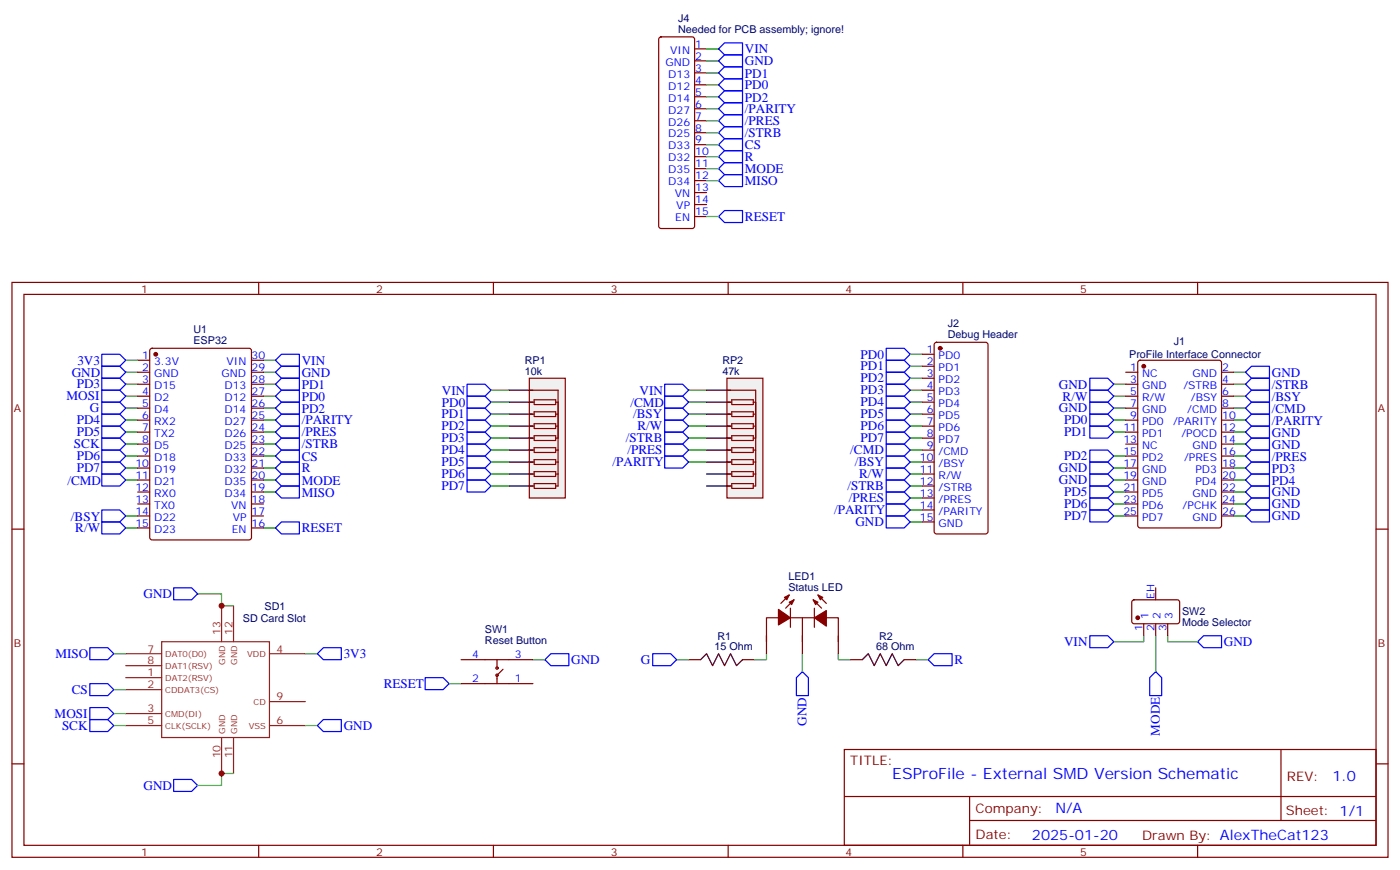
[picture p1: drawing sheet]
<svg xmlns="http://www.w3.org/2000/svg" width="412mm" height="256mm" viewBox="0 0 412 256" stroke-linecap="round" stroke-linejoin="round" font-family="sans-serif">
<g fill="none" stroke="#870000" stroke-width=".35">
<path d="M3.5 83.2h405.4v169.3h-405.4zM7.1 86.7h398.2v162.3h-398.2zM76.2 83.2v3.5M145.3 83.2v3.5M214.5 83.2v3.5M283.6 83.2v3.5M352.8 83.2v3.5M271.6 104.4h3.6M271.6 107.9h3.6M271.6 111.4h3.6M271.6 114.9h3.6M271.6 118.5h3.6"/>
<path d="M275.4 101l.5-.2h14.4l.7 .5v55.3l-.4 .6-14.7 .1-.7-.5v-55.3zM331.6 109.6h3.5M331.6 113.2h3.5M331.6 116.7h3.5M335.4 106.3l.4-.2h23.3l.7 .4v48.3l-.4 .6-23.6 .1-.6-.5-.1-48.2zM359.8 109.6h3.6M359.8 113.2h3.6M359.8 116.7h3.6M271.6 122h3.6M271.6 125.5h3.6M271.6 129h3.6M271.6 132.6h3.6"/>
<path d="M271.6 136.1h3.6M271.6 139.6h3.6M331.6 120.2h3.5M331.6 123.8h3.5M331.6 137.9h3.5M331.6 127.3h3.5M331.6 134.3h3.5M331.6 130.8h3.5M359.8 120.2h3.6M359.8 123.8h3.6M359.8 137.9h3.6M359.8 127.3h3.6"/>
<path d="M359.8 134.3h3.6M359.8 130.8h3.6M3.5 155.9h3.6M271.6 143.2h3.6M271.6 146.7h3.6M271.6 150.2h3.6M271.6 153.7h3.6M331.6 152h3.5M331.6 148.4h3.5M331.6 144.9h3.5M331.6 141.4h3.5M359.8 152h3.6"/>
<path d="M359.8 148.4h3.6M359.8 144.9h3.6M359.8 141.4h3.6M405.3 155.9h3.6M202.8 194.3h3.6M218.7 194.3h3.5M250.5 194.3h3.5M266.3 194.3h3.6M3.5 225h3.6M248.7 220.8h156.6v28.2h-156.6zM248.7 234.6h156.5M285.6 234.6v14.1"/>
<path d="M377.3 220.8v20.9M405.3 225h3.6M76.2 249v3.5M145.3 249v3.5M214.5 249v3.5M283.6 249v3.5M285.6 241.7h119.6M352.8 249v3.5"/>
</g>
<g fill="none" stroke="#00f" stroke-width=".35">
<path d="M30 107.9h5.3l1.7 1.7-1.7 1.8h-5.3zM30 114.9h5.3l1.7 1.8-1.7 1.8h-5.3zM30 111.4h5.3l1.7 1.8-1.7 1.7h-5.3zM30 118.5h5.3l1.7 1.7-1.7 1.8h-5.3zM81.1 106.1l1.8-1.7h5.3v3.5h-5.3zM81.1 113.2l1.8-1.8h5.3v3.5h-5.3zM81.1 116.7l1.8-1.8h5.3v3.6h-5.3zM82.9 107.9h5.3v3.5h-5.3l-1.8-1.8zM137.6 113.2h5.3l1.7 1.7-1.7 1.8h-5.3zM137.6 116.7h5.3l1.7 1.8-1.7 1.7h-5.3zM195.8 113.2h5.3l1.7 1.7-1.7 1.8h-5.3zM195.8 116.7h5.3l1.7 1.8-1.7 1.7h-5.3z"/>
<path d="M261.1 102.6h5.2l1.8 1.8-1.8 1.7h-5.2zM261.1 106.1h5.2l1.8 1.8-1.8 1.7h-5.2zM261.1 109.6h5.2l1.8 1.8-1.8 1.8h-5.2zM261.1 113.2h5.2l1.8 1.7-1.8 1.8h-5.2zM261.1 116.7h5.2l1.8 1.8-1.8 1.7h-5.2zM321 111.4h5.3l1.8 1.8-1.8 1.7h-5.3zM321 114.9h5.3l1.8 1.8-1.8 1.8h-5.3zM321 118.5h5.3l1.8 1.7-1.8 1.8h-5.3zM366.9 113.2l1.8-1.8h5.2v3.5h-5.2zM366.9 116.7l1.8-1.8h5.2v3.6h-5.2zM366.9 109.6l1.8-1.7h5.2v3.5h-5.2zM30 129h5.3l1.7 1.8-1.7 1.8h-5.3z"/>
<path d="M30 139.6h5.3l1.7 1.8-1.7 1.8h-5.3zM30 136.1h5.3l1.7 1.8-1.7 1.7h-5.3zM30 132.6h5.3l1.7 1.7-1.7 1.8h-5.3zM30 125.5h5.3l1.7 1.8-1.7 1.7h-5.3zM30 122h5.3l1.7 1.8-1.7 1.7h-5.3zM81.1 134.3l1.8-1.7h5.3v3.5h-5.3zM81.1 127.3l1.8-1.8h5.3v3.5h-5.3zM81.1 123.8l1.8-1.8h5.3v3.5h-5.3zM81.1 120.2l1.8-1.7h5.3v3.5h-5.3zM81.1 137.9l1.8-1.8h5.3v3.5h-5.3zM82.9 129h5.3v3.6h-5.3l-1.8-1.8zM137.6 120.2h5.3l1.7 1.8-1.7 1.8h-5.3z"/>
<path d="M137.6 123.8h5.3l1.7 1.7-1.7 1.8h-5.3zM137.6 127.3h5.3l1.7 1.7-1.7 1.8h-5.3zM137.6 130.8h5.3l1.7 1.8-1.7 1.7h-5.3zM137.6 134.3h5.3l1.7 1.8-1.7 1.8h-5.3zM137.6 137.9h5.3l1.7 1.7-1.7 1.8h-5.3zM195.8 120.2h5.3l1.7 1.8-1.7 1.8h-5.3zM195.8 123.8h5.3l1.7 1.7-1.7 1.8h-5.3zM195.8 127.3h5.3l1.7 1.7-1.7 1.8h-5.3zM195.8 130.8h5.3l1.7 1.8-1.7 1.7h-5.3zM195.8 134.3h5.3l1.7 1.8-1.7 1.8h-5.3zM261.1 120.2h5.2l1.8 1.8-1.8 1.8h-5.2zM261.1 123.8h5.2l1.8 1.7-1.8 1.8h-5.2z"/>
<path d="M261.1 127.3h5.2l1.8 1.7-1.8 1.8h-5.2zM261.1 130.8h5.2l1.8 1.8-1.8 1.7h-5.2zM261.1 134.3h5.2l1.8 1.8-1.8 1.8h-5.2zM261.1 137.9h5.2l1.8 1.7-1.8 1.8h-5.2zM321 132.6h5.3l1.8 1.7-1.8 1.8h-5.3zM321 125.5h5.3l1.8 1.8-1.8 1.7h-5.3zM321 122h5.3l1.8 1.8-1.8 1.7h-5.3zM321 136.1h5.3l1.8 1.8-1.8 1.7h-5.3zM321 139.6h5.3l1.8 1.8-1.8 1.8h-5.3zM366.9 123.8l1.8-1.8h5.2v3.5h-5.2zM366.9 134.3l1.8-1.7h5.2v3.5h-5.2zM366.9 120.2l1.8-1.7h5.2v3.5h-5.2z"/>
<path d="M366.9 137.9l1.8-1.8h5.2v3.5h-5.2zM366.9 130.8l1.8-1.8h5.2v3.6h-5.2zM366.9 127.3l1.8-1.8h5.2v3.5h-5.2zM30 150.2h5.3l1.7 1.8-1.7 1.7h-5.3zM30 153.7h5.3l1.7 1.8-1.7 1.8h-5.3zM81.1 144.9l1.8-1.7h5.3v3.5h-5.3zM82.9 153.7h5.3v3.6h-5.3l-1.8-1.8zM137.6 141.4h5.3l1.7 1.8-1.7 1.7h-5.3zM261.1 141.4h5.2l1.8 1.8-1.8 1.7h-5.2zM261.1 144.9h5.2l1.8 1.8-1.8 1.7h-5.2zM261.1 148.4h5.2l1.8 1.8-1.8 1.8h-5.2zM261.1 152h5.2l1.8 1.7-1.8 1.8h-5.2z"/>
<path d="M321 150.2h5.3l1.8 1.8-1.8 1.7h-5.3zM321 146.7h5.3l1.8 1.7-1.8 1.8h-5.3zM321 143.2h5.3l1.8 1.7-1.8 1.8h-5.3zM366.9 141.4l1.8-1.8h5.2v3.6h-5.2zM366.9 152l1.8-1.8h5.2v3.5h-5.2zM366.9 144.9l1.8-1.7h5.2v3.5h-5.2zM366.9 148.4l1.8-1.7h5.2v3.5h-5.2zM125.2 199.6h5.3l1.8 1.8-1.8 1.7h-5.3zM160.5 194.3l1.8-1.8h5.3v3.6h-5.3zM192.3 192.5h5.3l1.7 1.8-1.7 1.8h-5.3zM236.4 197.8l1.7 1.8v5.3h-3.5v-5.3zM275.2 192.5h5.3v3.6h-5.3l-1.8-1.8z"/>
</g>
<g fill="none" stroke="#008700" stroke-width=".35">
<path d="M37 109.6h3.6M37 116.7h3.6M37 113.2h3.6M77.6 109.6h3.5M77.6 116.7h3.5M77.6 113.2h3.5M77.6 106.1h3.5M144.6 118.5h5.3M144.6 114.9h5.3M202.8 118.5h5.3M202.8 114.9h5.3M268.1 118.5h3.5"/>
<path d="M268.1 114.9h3.5M268.1 111.4h3.5M268.1 107.9h3.5M268.1 104.4h3.5M328.1 116.7h3.5M328.1 113.2h3.5M363.4 109.6h3.5M363.4 116.7h3.5M363.4 113.2h3.5M37 127.3h3.6M37 130.8h3.6M37 137.9h3.6"/>
<path d="M37 120.2h3.6M37 134.3h3.6M37 123.8h3.6M77.6 127.3h3.5M77.6 130.8h3.5M77.6 137.9h3.5M77.6 120.2h3.5M77.6 134.3h3.5M77.6 123.8h3.5M144.6 139.6h5.3M144.6 136.1h5.3M144.6 132.6h5.3"/>
<path d="M144.6 129h5.3M144.6 125.5h5.3M144.6 122h5.3M202.8 136.1h5.3M202.8 132.6h5.3M202.8 129h5.3M202.8 125.5h5.3M202.8 122h5.3M268.1 139.6h3.5M268.1 136.1h3.5M268.1 132.6h3.5M268.1 129h3.5"/>
<path d="M268.1 125.5h3.5M268.1 122h3.5M328.1 127.3h3.5M328.1 137.9h3.5M328.1 120.2h3.5M328.1 134.3h3.5M328.1 123.8h3.5M363.4 127.3h3.5M363.4 130.8h3.5M363.4 137.9h3.5M363.4 120.2h3.5M363.4 134.3h3.5"/>
<path d="M363.4 123.8h3.5M37 152h3.6M37 141.4h3.6M37 155.5h3.6M77.6 144.9h3.5M77.6 155.5h3.5M144.6 143.2h5.3M268.1 153.7h3.5M268.1 150.2h3.5M268.1 146.7h3.5M268.1 143.2h3.5M328.1 148.4h3.5"/>
<path d="M328.1 144.9h3.5M328.1 152h3.5M328.1 141.4h3.5M363.4 148.4h3.5M363.4 144.9h3.5M363.4 152h3.5M363.4 141.4h3.5M199.3 194.3h3.5M225.8 192.5v1.8h-3.6M236.4 192.5v5.3M246.9 192.5v1.8h3.6M269.9 194.3h3.5"/>
</g>
<g fill="#870000" stroke="#870000" stroke-width=".35">
<circle cx="336.9" cy="107.9" r=".53"/>
<circle cx="276.9" cy="102.6" r=".53"/>
</g>
<path d="M206.4 194.3l1.7-1.8 1.8 3.6 1.8-3.6 1.7 3.6 1.8-3.6 1.8 3.6 1.7-1.8M254 194.3l1.8-1.8 1.7 3.6 1.8-3.6 1.8 3.6 1.7-3.6 1.8 3.6 1.7-1.8" fill="none" stroke="#000" stroke-width=".35"/>
<path d="M155.9 111.4h10.6v35.3h-10.6z" fill="#f0f0f0" stroke="#870000" stroke-width=".35"/>
<path d="M149.9 114.9h7.1M149.9 118.5h7.1M149.9 122h7.1M149.9 125.5h7.1M149.9 129h7.1M149.9 132.6h7.1M149.9 136.1h7.1M149.9 139.6h7.1M149.9 143.2h7.1" fill="none" stroke="#000" stroke-width=".35"/>
<g fill="none" stroke="#870000" stroke-width=".35">
<path d="M155.9 118.5h1.4M155.9 114.9h8.5v28.3h-.7M157.3 117.8h6.4v1.4h-6.4zM163.7 118.5h.7M155.9 122h1.4M155.9 125.5h1.4M155.9 129h1.4M155.9 132.6h1.4M155.9 136.1h1.4M155.9 139.6h1.4M157.3 121.3h6.4v1.4h-6.4zM157.3 124.8h6.4v1.4h-6.4z"/>
<path d="M157.3 128.3h6.4v1.5h-6.4zM157.3 131.9h6.4v1.4h-6.4zM157.3 135.4h6.4v1.4h-6.4zM157.3 138.9h6.4v1.4h-6.4zM163.7 122h.7M163.7 125.5h.7M163.7 129h.7M163.7 132.6h.7M163.7 136.1h.7M163.7 139.6h.7M155.9 143.2h1.4M157.3 142.5h6.4v1.4h-6.4z"/>
</g>
<path d="M214.1 111.4h10.6v35.3h-10.6z" fill="#f0f0f0" stroke="#870000" stroke-width=".35"/>
<path d="M208.1 114.9h7.1M208.1 118.5h7.1M208.1 122h7.1M208.1 125.5h7.1M208.1 129h7.1M208.1 132.6h7.1M208.1 136.1h7.1M208.1 139.6h7.1M208.1 143.2h7.1" fill="none" stroke="#000" stroke-width=".35"/>
<g fill="none" stroke="#870000" stroke-width=".35">
<path d="M194.3 11.1l.4-.2h9.2l.5 .2 .2 .5v55l-.2 .5-.5 .2h-9.2l-.5-.2-.2-.5v-55zM204.6 14.4h3.5M204.6 17.9h3.5M204.6 21.4h3.5M204.6 25h3.5M204.6 28.5h3.5M204.6 32h3.5M204.6 35.6h3.5M204.6 39.1h3.5M204.6 42.6h3.5M204.6 46.1h3.5M204.6 49.7h3.5"/>
<path d="M204.6 53.2h3.5M204.6 56.7h3.5M204.6 60.3h3.5M204.6 63.8h3.5M40.6 106.1h3.5M40.6 109.6h3.5M40.6 113.2h3.5M40.6 116.7h3.5M44.3 102.8l.5-.2h28.6l.6 .4 .1 55.3-.5 .7h-28.8l-.6-.4-.1-55.3zM74.1 106.1h3.5M74.1 109.6h3.5M74.1 113.2h3.5"/>
<path d="M74.1 116.7h3.5M214.1 118.5h1.4M214.1 114.9h8.5v28.3h-.7M215.5 117.8h6.4v1.4h-6.4zM221.9 118.5h.7M40.6 120.2h3.5M40.6 123.8h3.5M40.6 127.3h3.5M40.6 130.8h3.5M40.6 134.3h3.5M40.6 137.9h3.5M74.1 120.2h3.5"/>
<path d="M74.1 123.8h3.5M74.1 127.3h3.5M74.1 130.8h3.5M74.1 134.3h3.5M74.1 137.9h3.5M214.1 122h1.4M214.1 125.5h1.4M214.1 129h1.4M214.1 132.6h1.4M214.1 136.1h1.4M214.1 139.6h1.4M215.5 121.3h6.4v1.4h-6.4z"/>
<path d="M215.5 124.8h6.4v1.4h-6.4zM215.5 128.3h6.4v1.5h-6.4zM215.5 131.9h6.4v1.4h-6.4zM215.5 135.4h6.4v1.4h-6.4zM215.5 138.9h6.4v1.4h-6.4zM221.9 122h.7M221.9 125.5h.7M221.9 129h.7M221.9 132.6h.7M221.9 136.1h.7M221.9 139.6h.7M40.6 141.4h3.5"/>
<path d="M40.6 144.9h3.5M40.6 148.4h3.5M40.6 152h3.5M40.6 155.5h3.5M74.1 141.4h3.5M74.1 144.9h3.5M74.1 148.4h3.5M74.1 152h3.5M74.1 155.5h3.5M214.1 143.2h1.4M215.5 142.5h6.4v1.4h-6.4zM232.5 175.3l-2.5 2.4"/>
<path d="M232.8 179.1v5.7M233.9 176.7l-2.5 2.4M239.5 176.7l2.5 2.4M239.9 179.1v5.7M240.9 175.3l2.5 2.4M333.6 176.9l.5-.2h13l.4 .7-.1 5.9-.6 .4h-13l-.4-.7v-5.6zM340.4 173.1v3.6M135.8 194.3h21.2M146.4 194.3v2.5M148.2 197.1l-1.8 1.8v2.5M225.8 187.3v5.2M229.3 182h-3.5v7"/>
<path d="M232.8 182h7.1M236.4 182v10.5M243.4 182h3.5v7M246.9 187.3v5.2M336.9 183.7v3.6M340.4 183.7v3.6M344 183.7v3.6M135.8 201.4h21.2"/>
<circle cx="146.4" cy="198.9" r=".35"/>
<circle cx="146.4" cy="196.8" r=".35"/>
</g>
<g fill="none" stroke="#008700" stroke-width=".35">
<path d="M208.1 17.9h3.6M208.1 14.4h3.6M208.1 25h3.6M208.1 21.4h3.6M208.1 28.5h3.6M208.1 32h3.6M208.1 35.6h3.6M208.1 39.1h3.6M208.1 49.7h3.6M208.1 46.1h3.6M208.1 42.6h3.6M208.1 53.2h3.6"/>
<path d="M208.1 63.8h3.6M37 106.1h3.6M77.6 141.4h3.5M58.2 174.9h7.1v3.5h3.5M33.5 192.5h3.5M90 192.5h3.5M157 194.3h3.5M336.9 187.3v1.7h-8.8M340.4 187.3v10.5M344 187.3v1.7h8.8M33.5 213.7h3.5M33.5 203.1h3.5"/>
<path d="M33.5 210.2h3.5M90 213.7h3.5M132.3 201.4h3.5M68.8 227.8h-3.5v3.6h-7.1"/>
</g>
<g fill="#870000" stroke="#870000" stroke-width=".35">
<path d="M240.9 175.3l1.5 .7-.7 .7z"/>
<path d="M239.5 176.7l1.4 .7-.7 .7z"/>
<path d="M239.9 182l3.5-2.2v4.6z"/>
<path d="M232.5 177.4l1.4-.7-.7 1.4z"/>
<path d="M231.1 176l1.4-.7-.7 1.4z"/>
<path d="M229.3 179.5l3.5 2.5-3.5 2.1z"/>
<circle cx="335.1" cy="182" r=".53"/>
<circle cx="45.9" cy="104.4" r=".53"/>
</g>
<g fill="none" stroke="#00f" stroke-width=".35">
<path d="M211.7 17.9l1.7-1.7h5.3v3.5h-5.3zM211.7 14.4l1.7-1.8h5.3v3.6h-5.3zM211.7 25l1.7-1.8h5.3v3.5h-5.3zM211.7 21.4l1.7-1.7h5.3v3.5h-5.3zM211.7 28.5l1.7-1.8h5.3v3.6h-5.3zM211.7 32l1.7-1.7h5.3v3.5h-5.3zM211.7 35.6l1.7-1.8h5.3v3.5h-5.3zM211.7 39.1l1.7-1.8h5.3v3.6h-5.3zM211.7 46.1l1.7-1.7h5.3v3.5h-5.3zM211.7 42.6l1.7-1.7h5.3v3.5h-5.3zM211.7 53.2l1.7-1.8h5.3v3.6h-5.3zM213.4 47.9h5.3v3.5h-5.3l-1.7-1.7z"/>
<path d="M211.7 63.8l1.7-1.8h5.3v3.5h-5.3zM30 104.4h5.3l1.7 1.7-1.7 1.8h-5.3zM81.1 141.4l1.8-1.8h5.3v3.6h-5.3zM51.2 173.1h5.2l1.8 1.8-1.8 1.8h-5.2zM26.5 190.8h5.2l1.8 1.7-1.8 1.8h-5.2zM93.5 192.5l1.7-1.7h5.3v3.5h-5.3zM321 187.3h5.3l1.8 1.7-1.8 1.8h-5.3zM340.4 197.8l1.8 1.8v5.3h-3.5v-5.3zM352.8 189l1.7-1.7h5.3v3.5h-5.3zM26.5 201.4h5.2l1.8 1.7-1.8 1.8h-5.2zM26.5 208.4h5.2l1.8 1.8-1.8 1.7h-5.2zM26.5 211.9h5.2l1.8 1.8-1.8 1.8h-5.2z"/>
<path d="M93.5 213.7l1.7-1.8h5.3v3.6h-5.3zM51.2 229.6h5.2l1.8 1.8-1.8 1.7h-5.2z"/>
</g>
<g fill="none" stroke="#8c2424" stroke-width=".35">
<path d="M65.3 178.4v10.6M68.8 178.4v10.6M37 199.6h10.6M37 192.5h10.6M37 196.1h10.6M47.6 189h31.8v28.2h-31.8zM79.4 192.5h10.6M37 203.1h10.6M37 210.2h10.6M37 213.7h10.6M65.3 217.2v10.6M68.8 217.2v10.6"/>
<path d="M79.4 213.7h10.6M79.4 206.7h10.6"/>
</g>
<g fill="#c00">
<circle cx="65.3" cy="178.4" r=".88"/>
<circle cx="65.3" cy="227.8" r=".88"/>
</g>
<text font-size="4.6" fill="#00f" x="262.8" y="229.6">ESProFile - External SMD Version Schematic</text>
<g font-size="4.2" fill="#00f">
<text x="392.5" y="230">1.0</text>
<text x="310.9" y="239.6">N/A</text>
<text x="304" y="247.4">2025-01-20</text>
</g>
<g font-size="3.9" fill="#00f">
<text x="219.4" y="15.7">VIN</text>
<text x="219.4" y="22.8">PD1</text>
<text x="219.4" y="19.2">GND</text>
<text x="219.4" y="26.3">PD0</text>
<text x="219.4" y="29.9">PD2</text>
<text x="219.4" y="33.3">/PARITY</text>
<text x="219.4" y="36.8">/PRES</text>
<text x="219.4" y="40.3">/STRB</text>
<text x="219.4" y="47.4">R</text>
<text x="219.4" y="44">CS</text>
<text x="219.4" y="51">MODE</text>
<text x="219.4" y="54.5">MISO</text>
<text x="219.4" y="65">RESET</text>
<text x="22.8" y="107.4">3V3</text>
<text x="88.9" y="107.4">VIN</text>
<text x="253.5" y="105.6">PD0</text>
<text x="21.1" y="110.9">GND</text>
<text x="88.9" y="111">GND</text>
<text x="253.5" y="109">PD1</text>
<text x="253.5" y="112.6">PD2</text>
<text x="374.6" y="111">GND</text>
<text x="19.6" y="118">MOSI</text>
<text x="22.6" y="114.4">PD3</text>
<text x="88.9" y="114.6">PD1</text>
<text x="88.9" y="118">PD0</text>
<text x="130.2" y="119.8">PD0</text>
<text x="130.2" y="116.2">VIN</text>
<text x="185.7" y="119.8">/CMD</text>
<text x="188.4" y="116.2">VIN</text>
<text x="253.5" y="116.1">PD3</text>
<text x="253.5" y="119.6">PD4</text>
<text x="311.9" y="114.4">GND</text>
<text x="313" y="118">R/W</text>
<text x="374.6" y="114.5">/STRB</text>
<text x="374.6" y="118">/BSY</text>
<text x="22.6" y="125">PD4</text>
<text x="26.5" y="121.5">G</text>
<text x="88.9" y="121.6">PD2</text>
<text x="88.9" y="125">/PARITY</text>
<text x="130" y="123.3">PD1</text>
<text x="186.5" y="123.3">/BSY</text>
<text x="253.5" y="123.2">PD5</text>
<text x="311.9" y="121.5">GND</text>
<text x="313.5" y="125">PD0</text>
<text x="374.6" y="125.1">/PARITY</text>
<text x="374.6" y="121.5">/CMD</text>
<text x="22.6" y="128.5">PD5</text>
<text x="88.9" y="128.5">/PRES</text>
<text x="130" y="126.8">PD2</text>
<text x="130" y="130.3">PD3</text>
<text x="184.4" y="130.3">/STRB</text>
<text x="187.8" y="126.8">R/W</text>
<text x="253.5" y="126.7">PD6</text>
<text x="253.5" y="130.2">PD7</text>
<text x="313.5" y="128.4">PD1</text>
<text x="374.6" y="128.6">GND</text>
<text x="21.8" y="132.1">SCK</text>
<text x="22.6" y="135.5">PD6</text>
<text x="88.9" y="135.7">CS</text>
<text x="88.9" y="132.1">/STRB</text>
<text x="130" y="133.8">PD4</text>
<text x="130" y="137.4">PD5</text>
<text x="180.5" y="137.4">/PARITY</text>
<text x="184.8" y="133.8">/PRES</text>
<text x="250.5" y="133.8">/CMD</text>
<text x="251.8" y="137.4">/BSY</text>
<text x="313.5" y="135.5">PD2</text>
<text x="374.6" y="135.7">/PRES</text>
<text x="374.6" y="132.1">GND</text>
<text x="19.9" y="142.8">/CMD</text>
<text x="22.6" y="139.1">PD7</text>
<text x="88.9" y="139.1">R</text>
<text x="88.9" y="142.7">MODE</text>
<text x="130" y="140.9">PD6</text>
<text x="253.1" y="140.9">R/W</text>
<text x="311.9" y="139.1">GND</text>
<text x="311.9" y="142.7">GND</text>
<text x="374.6" y="142.8">PD4</text>
<text x="374.6" y="139.3">PD3</text>
<text x="88.9" y="146.3">MISO</text>
<text x="130" y="144.4">PD7</text>
<text x="249.6" y="144.4">/STRB</text>
<text x="250.1" y="148">/PRES</text>
<text x="313.5" y="149.6">PD6</text>
<text x="313.5" y="146.1">PD5</text>
<text x="374.6" y="146.2">GND</text>
<text x="374.6" y="149.8">GND</text>
<text x="20.9" y="153.3">/BSY</text>
<text x="245.7" y="151.5">/PARITY</text>
<text x="252" y="155">GND</text>
<text x="313.5" y="153.1">PD7</text>
<text x="374.6" y="153.3">GND</text>
<text x="22.2" y="156.8">R/W</text>
<text x="88.9" y="156.7">RESET</text>
<text x="42.3" y="176.2">GND</text>
<text x="313.5" y="190.3">VIN</text>
<text x="360.5" y="190.3">GND</text>
<text x="16.3" y="193.8">MISO</text>
<text x="101.2" y="193.8">3V3</text>
<text x="168.3" y="195.6">GND</text>
<text x="188.8" y="195.6">G</text>
<text x="281.1" y="195.6">R</text>
<text x="113" y="202.6">RESET</text>
<text x="21.1" y="204.4">CS</text>
<text x="16.1" y="211.4">MOSI</text>
<text x="18.3" y="215">SCK</text>
<text x="101.2" y="214.9">GND</text>
<text x="237.6" y="213.7" transform="rotate(-90 237.6 213.7)">GND</text>
<text x="341.7" y="216.7" transform="rotate(-90 341.7 216.7)">MODE</text>
<text x="42.3" y="232.7">GND</text>
</g>
<g font-size="3.9" fill="#800">
<text x="250.5" y="225.4">TITLE:</text>
<text x="379.1" y="230">REV:</text>
<text x="287.4" y="239.6">Company:</text>
<text x="378.7" y="240.2">Sheet: 1/1</text>
<text x="287.4" y="247.2">Date:</text>
<text x="336.4" y="247.3">Drawn By: AlexTheCat123</text>
</g>
<g font-size="3.2" fill="#000080">
<text x="199.8" y="9.7">Needed for PCB assembly; ignore!</text>
<text x="199.8" y="6.5">J4</text>
<text x="57" y="101.4">ESP32</text>
<text x="57" y="98.2">U1</text>
<text x="279.2" y="99.6">Debug Header</text>
<text x="279.2" y="96.3">J2</text>
<text x="345.7" y="101.7">J1</text>
<text x="154.6" y="107.2">RP1</text>
<text x="212.8" y="107.2">RP2</text>
<text x="332.6" y="105.5">ProFile Interface Connector</text>
<text x="154.6" y="110.3">10k</text>
<text x="212.8" y="110.3">47k</text>
<text x="232.2" y="170.9">LED1</text>
<text x="77.9" y="179.5">SD1</text>
<text x="232.2" y="174.2">Status LED</text>
<text x="71.5" y="183.1">SD Card Slot</text>
<text x="348.2" y="184.3">Mode Selector</text>
<text x="348.2" y="181.1">SW2</text>
<text x="142.8" y="189.7">Reset Button</text>
<text x="142.8" y="186.5">SW1</text>
<text x="210.4" y="191.5">15 Ohm</text>
<text x="211.3" y="188.4">R1</text>
<text x="258.1" y="191.5">68 Ohm</text>
<text x="258.9" y="188.4">R2</text>
</g>
<g font-size="3.2" fill="#00f">
<text x="197.4" y="15.8">VIN</text>
<text x="204.8" y="14">1</text>
<text x="204.8" y="17.6">2</text>
<text x="196" y="19.3">GND</text>
<text x="196.8" y="22.9">D13</text>
<text x="204.8" y="21.1">3</text>
<text x="196.8" y="26.4">D12</text>
<text x="196.8" y="29.9">D14</text>
<text x="204.8" y="24.6">4</text>
<text x="204.8" y="28.2">5</text>
<text x="196.8" y="33.4">D27</text>
<text x="204.8" y="31.7">6</text>
<text x="204.8" y="35.2">7</text>
<text x="196.8" y="37">D26</text>
<text x="196.8" y="40.5">D25</text>
<text x="204.8" y="38.7">8</text>
<text x="196.8" y="44">D33</text>
<text x="196.8" y="47.6">D32</text>
<text x="204.8" y="42.3">9</text>
<text x="204.8" y="45.8">10</text>
<text x="196.8" y="51.1">D35</text>
<text x="204.8" y="49.3">11</text>
<text x="204.8" y="52.8">12</text>
<text x="196.8" y="54.6">D34</text>
<text x="198.8" y="58.1">VN</text>
<text x="204.8" y="56.4">13</text>
<text x="204.8" y="59.9">14</text>
<text x="198.9" y="65.2">EN</text>
<text x="199.2" y="61.7">VP</text>
<text x="204.8" y="63.4">15</text>
<text x="41.9" y="105.8">1</text>
<text x="45.4" y="107.5">3.3V</text>
<text x="66.7" y="107.5">VIN</text>
<text x="74.1" y="105.8">30</text>
<text x="273" y="104">1</text>
<text x="273" y="107.5">2</text>
<text x="276.5" y="105.8">PD0</text>
<text x="41.9" y="109.3">2</text>
<text x="41.9" y="112.8">3</text>
<text x="45.4" y="111.1">GND</text>
<text x="65.3" y="111.1">GND</text>
<text x="74.1" y="109.3">29</text>
<text x="74.1" y="112.8">28</text>
<text x="273" y="111.1">3</text>
<text x="276.5" y="109.3">PD1</text>
<text x="276.5" y="112.8">PD2</text>
<text x="332.9" y="109.3">1</text>
<text x="332.9" y="112.8">3</text>
<text x="336.4" y="111.1">NC</text>
<text x="351.2" y="111.1">GND</text>
<text x="360" y="112.8">4</text>
<text x="360" y="109.3">2</text>
<text x="41.9" y="116.3">4</text>
<text x="41.9" y="119.9">5</text>
<text x="45.4" y="114.6">D15</text>
<text x="45.4" y="118.1">D2</text>
<text x="66.1" y="118.1">D12</text>
<text x="66.1" y="114.6">D13</text>
<text x="74.1" y="116.3">27</text>
<text x="74.1" y="119.9">26</text>
<text x="273" y="114.6">4</text>
<text x="273" y="118.1">5</text>
<text x="276.5" y="116.3">PD3</text>
<text x="276.5" y="119.9">PD4</text>
<text x="332.9" y="116.3">5</text>
<text x="332.9" y="119.9">7</text>
<text x="336.4" y="114.6">GND</text>
<text x="336.4" y="118.1">R/W</text>
<text x="348.6" y="114.6">/STRB</text>
<text x="350.8" y="118.1">/BSY</text>
<text x="360" y="119.9">8</text>
<text x="360" y="116.3">6</text>
<text x="41.9" y="123.4">6</text>
<text x="45.4" y="121.6">D4</text>
<text x="45.4" y="125.2">RX2</text>
<text x="66.1" y="125.2">D27</text>
<text x="66.1" y="121.6">D14</text>
<text x="74.1" y="123.4">25</text>
<text x="273" y="121.6">6</text>
<text x="273" y="125.2">7</text>
<text x="276.5" y="123.4">PD5</text>
<text x="332.9" y="123.4">9</text>
<text x="336.4" y="121.6">GND</text>
<text x="336.4" y="125.2">PD0</text>
<text x="345.6" y="125.2">/PARITY</text>
<text x="349.8" y="121.6">/CMD</text>
<text x="360" y="123.4">10</text>
<text x="41.9" y="126.9">7</text>
<text x="41.9" y="130.5">8</text>
<text x="45.4" y="128.7">TX2</text>
<text x="66.1" y="128.7">D26</text>
<text x="74.1" y="126.9">24</text>
<text x="74.1" y="130.5">23</text>
<text x="273" y="128.7">8</text>
<text x="276.5" y="126.9">PD6</text>
<text x="276.5" y="130.5">PD7</text>
<text x="330.9" y="126.9">11</text>
<text x="330.9" y="130.5">13</text>
<text x="336.4" y="128.7">PD1</text>
<text x="348" y="128.7">/POCD</text>
<text x="360" y="130.5">14</text>
<text x="360" y="126.9">12</text>
<text x="39.9" y="137.5">10</text>
<text x="41.9" y="134">9</text>
<text x="45.4" y="132.2">D5</text>
<text x="45.4" y="135.7">D18</text>
<text x="66.1" y="132.2">D25</text>
<text x="66.1" y="135.7">D33</text>
<text x="74.1" y="134">22</text>
<text x="74.1" y="137.5">21</text>
<text x="271" y="135.7">10</text>
<text x="273" y="132.2">9</text>
<text x="276.5" y="134">/CMD</text>
<text x="276.5" y="137.5">/BSY</text>
<text x="330.9" y="134">15</text>
<text x="330.9" y="137.5">17</text>
<text x="336.4" y="132.2">NC</text>
<text x="336.4" y="135.7">PD2</text>
<text x="348.8" y="135.7">/PRES</text>
<text x="351.2" y="132.2">GND</text>
<text x="360" y="137.5">18</text>
<text x="360" y="134">16</text>
<text x="39.9" y="141">11</text>
<text x="45.4" y="139.3">D19</text>
<text x="45.4" y="142.8">D21</text>
<text x="66.1" y="139.3">D32</text>
<text x="66.1" y="142.8">D35</text>
<text x="74.1" y="141">20</text>
<text x="271" y="139.3">11</text>
<text x="271" y="142.8">12</text>
<text x="276.5" y="141">R/W</text>
<text x="330.9" y="141">19</text>
<text x="336.4" y="139.3">GND</text>
<text x="336.4" y="142.8">GND</text>
<text x="352.2" y="142.8">PD4</text>
<text x="352.2" y="139.3">PD3</text>
<text x="360" y="141">20</text>
<text x="39.9" y="144.6">12</text>
<text x="39.9" y="148.1">13</text>
<text x="45.4" y="146.3">RX0</text>
<text x="45.4" y="149.9">TX0</text>
<text x="66.1" y="146.3">D34</text>
<text x="68.1" y="149.9">VN</text>
<text x="74.1" y="144.6">19</text>
<text x="74.1" y="148.1">18</text>
<text x="271" y="146.3">13</text>
<text x="271" y="149.9">14</text>
<text x="276.5" y="144.6">/STRB</text>
<text x="276.5" y="148.1">/PRES</text>
<text x="330.9" y="144.6">21</text>
<text x="330.9" y="148.1">23</text>
<text x="336.4" y="146.3">PD5</text>
<text x="336.4" y="149.9">PD6</text>
<text x="348.4" y="149.9">/PCHK</text>
<text x="351.2" y="146.3">GND</text>
<text x="360" y="148.1">24</text>
<text x="360" y="144.6">22</text>
<text x="39.9" y="151.6">14</text>
<text x="39.9" y="155.2">15</text>
<text x="45.4" y="153.4">D22</text>
<text x="68.6" y="153.4">VP</text>
<text x="74.1" y="151.6">17</text>
<text x="74.1" y="155.2">16</text>
<text x="271" y="153.4">15</text>
<text x="276.5" y="151.6">/PARITY</text>
<text x="276.5" y="155.2">GND</text>
<text x="330.9" y="151.6">25</text>
<text x="336.4" y="153.4">PD7</text>
<text x="351.2" y="153.4">GND</text>
<text x="360" y="151.6">26</text>
<text x="45.4" y="156.9">D23</text>
<text x="68.3" y="156.9">EN</text>
<text x="340.1" y="176.5" transform="rotate(-90 340.1 176.5)">EH</text>
<text x="336.5" y="185.9" transform="rotate(-90 336.5 185.9)">1</text>
<text x="338.3" y="182.4" transform="rotate(-90 338.3 182.4)">1</text>
<text x="340.1" y="185.9" transform="rotate(-90 340.1 185.9)">2</text>
<text x="341.8" y="182.4" transform="rotate(-90 341.8 182.4)">2</text>
<text x="343.6" y="185.9" transform="rotate(-90 343.6 185.9)">3</text>
<text x="345.4" y="182.4" transform="rotate(-90 345.4 182.4)">3</text>
<text x="139.1" y="194">4</text>
<text x="151.7" y="194">3</text>
<text x="139.1" y="201">2</text>
<text x="151.7" y="201">1</text>
</g>
<g font-size="3.2" fill="#800">
<text x="41.6" y="86.2">1</text>
<text x="110.8" y="86.2">2</text>
<text x="179.9" y="86.2">3</text>
<text x="249.1" y="86.2">4</text>
<text x="318.2" y="86.2">5</text>
<text x="4.1" y="121.3">A</text>
<text x="405.9" y="121.3">A</text>
<text x="4.1" y="190.4">B</text>
<text x="405.9" y="190.4">B</text>
<text x="41.6" y="252">1</text>
<text x="110.8" y="252">2</text>
<text x="179.9" y="252">3</text>
<text x="249.1" y="252">4</text>
<text x="318.2" y="252">5</text>
</g>
<g font-size="3.2" fill="#8d2323">
<text x="64.9" y="186.9" transform="rotate(-90 64.9 186.9)">13</text>
<text x="68.4" y="186.9" transform="rotate(-90 68.4 186.9)">12</text>
<text x="43.5" y="192.2">7</text>
<text x="43.5" y="195.7">8</text>
<text x="81.5" y="192.2">4</text>
<text x="43.5" y="199.2">1</text>
<text x="43.5" y="202.8">2</text>
<text x="43.5" y="209.8">3</text>
<text x="81.5" y="206.3">9</text>
<text x="43.5" y="213.4">5</text>
<text x="81.5" y="213.4">6</text>
<text x="64.9" y="223.4" transform="rotate(-90 64.9 223.4)">10</text>
<text x="68.4" y="223.4" transform="rotate(-90 68.4 223.4)">11</text>
</g>
<g font-size="2.5" fill="#8d2323">
<text x="48.7" y="193.6">DAT0(D0)</text>
<text x="48.7" y="197.1">DAT1(RSV)</text>
<text x="66.3" y="195.7" transform="rotate(-90 66.3 195.7)">GND</text>
<text x="69.8" y="195.7" transform="rotate(-90 69.8 195.7)">GND</text>
<text x="72.8" y="193.6">VDD</text>
<text x="48.7" y="200.7">DAT2(RSV)</text>
<text x="48.7" y="204.2">CDDAT3(CS)</text>
<text x="74.7" y="207.7">CD</text>
<text x="48.7" y="211.2">CMD(DI)</text>
<text x="48.7" y="214.8">CLK(SCLK)</text>
<text x="73.3" y="214.8">VSS</text>
<text x="66.3" y="216.2" transform="rotate(-90 66.3 216.2)">GND</text>
<text x="69.8" y="216.2" transform="rotate(-90 69.8 216.2)">GND</text>
</g>
</svg>
